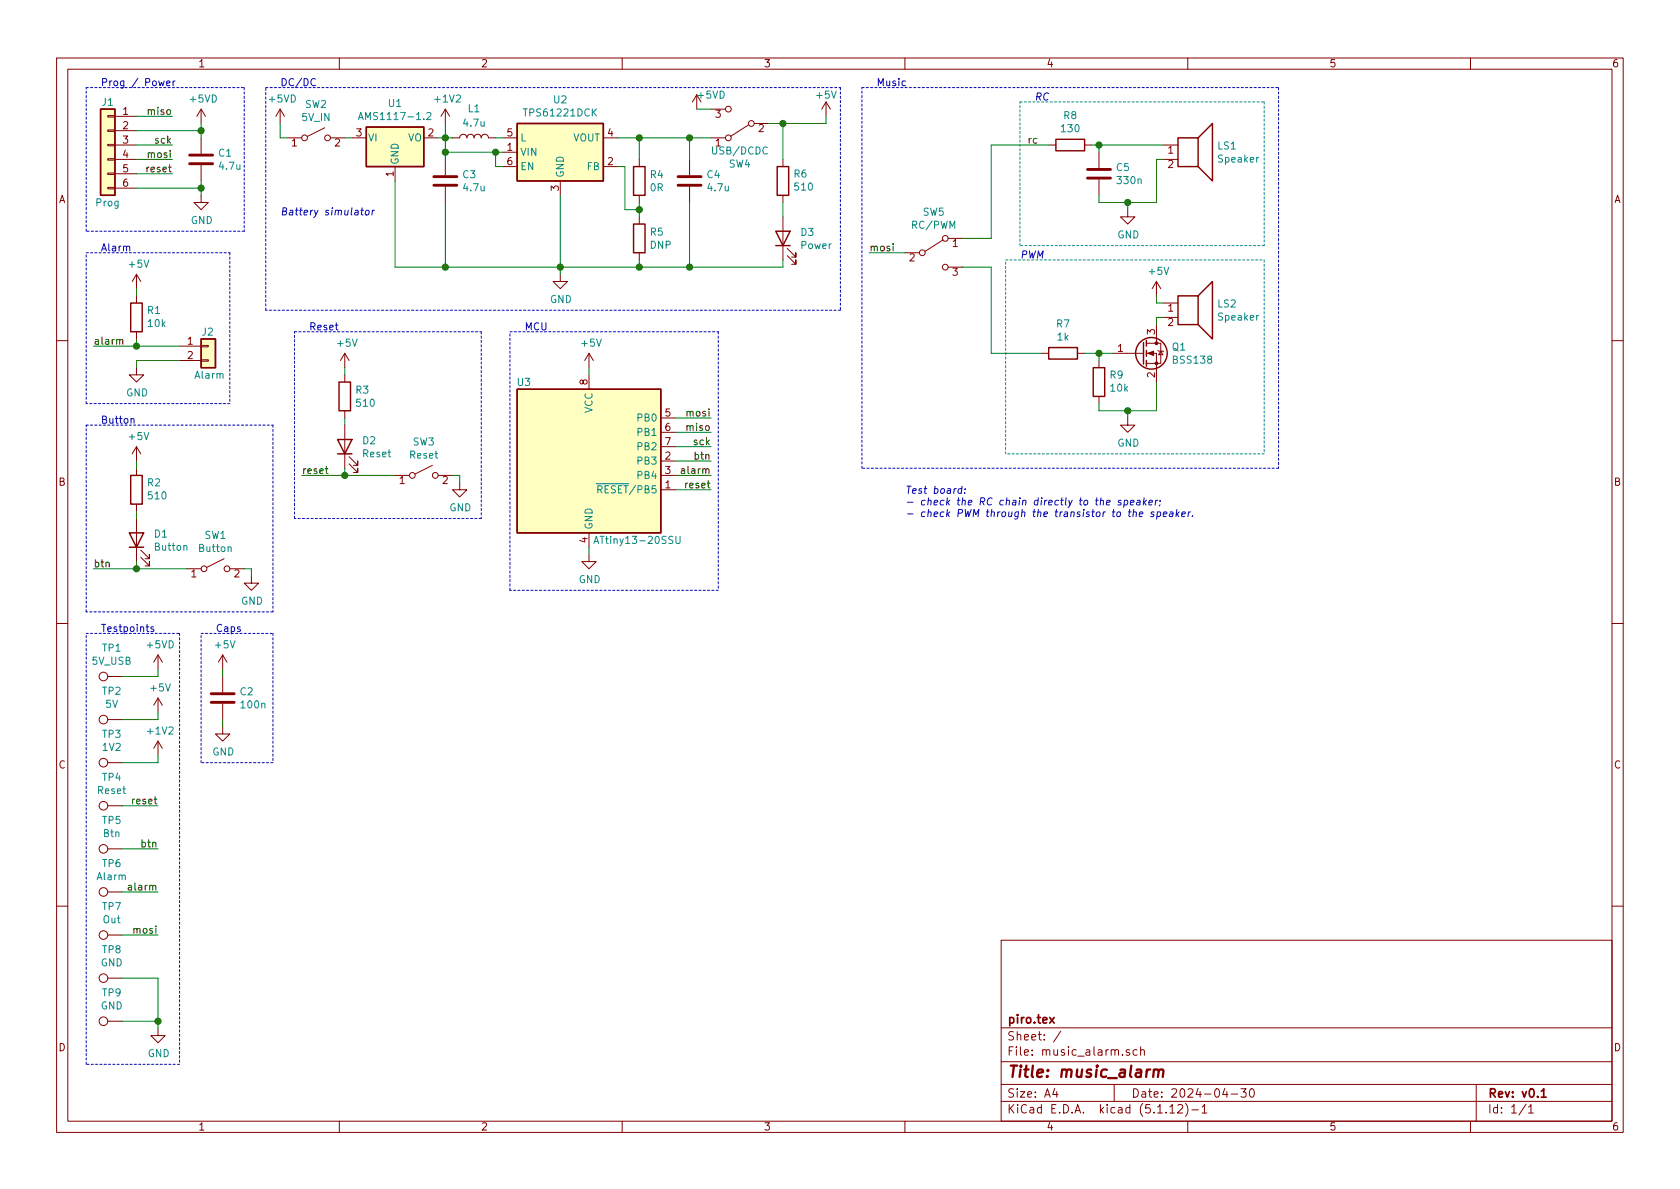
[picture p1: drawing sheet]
<svg xmlns="http://www.w3.org/2000/svg" width="297mm" height="210mm" viewBox="0 0 297 210" stroke-linecap="round" stroke-linejoin="round" font-family="sans-serif">
<g fill="none" stroke="#840000" stroke-width=".18">
<path d="M10 10.3h277v189.9h-277zM12 12.2h273v186.1h-273zM35.6 19.3l-.8 1.3M35.6 19.3v2.5M35.6 19.3l.7 1.3M49.5 19.3l-.7 1.3M49.5 19.3v2.5M49.5 19.3l.8 1.3M60 10.3v1.9M78.7 19.3l-.7 1.3M78.7 19.3v2.5M78.7 19.3l.8 1.3"/>
<path d="M110 10.3v1.9M122.4 18l.8-1.2v2.5M125.7 19.3h2.6M146 18l-.7 1.3M146 18v2.6M146 18l.8 1.3M160 10.3v1.9M210 10.3v1.9M260 10.3v1.9M19 30.6h1.3v.3h-1.3zM19 33.1h1.3v.3h-1.3zM19 28.1h1.3v.2h-1.3z"/>
<path d="M19 23h1.3v.2h-1.3zM19 20.4h1.3v.3h-1.3zM19 25.5h1.3v.3h-1.3zM20.3 25.6h3.8M20.3 28.2h3.8M20.3 20.6h3.8M20.3 23.1h3.8M20.3 30.7h3.8M20.3 33.3h3.8M35.6 34.5v1.3h1.2l-1.2 1.3-1.3-1.3h1.3M35.6 24.4v2.8M35.6 29.2v2.8"/>
<path d="M50.8 24.4h2.5M57.4 22.6l-3 1.5M58.4 24.4h2.6M62.2 24.4h2.6M69.8 29.5v2.5M74.9 24.4h2.6M78.7 28.2v2.8M78.7 33v2.8M80 24.4h1.3a.63 .63 0 0 1 .6-.7 .63 .63 0 0 1 .6 .7 .63 .63 0 0 1 .7-.7 .63 .63 0 0 1 .6 .7 .63 .63 0 0 1 .7-.7 .63 .63 0 0 1 .6 .7 .63 .63 0 0 1 .6-.7 .63 .63 0 0 1 .7 .7h1.2M88.9 24.4h2.5M88.9 26.9h2.5M88.9 29.5h2.5"/>
<path d="M99.1 32v2.5M106.7 24.4h2.5M106.7 29.5h2.5M113 28.2v1.3M113 34.5v1.3M113 38.3v1.3M121.9 28.2v2.8M121.9 33v2.8M125.7 24.4h2.6M132.3 22.1l-3.1 2M133.3 21.8h2.6M138.4 28.2v1.3"/>
<path d="M138.4 34.5v1.3M138.4 38.3v7.7M185.4 25.6h1.3M191.8 25.6h1.2M194.3 26.9v2.8M194.3 31.7v2.8M199.4 37.1v1.2h1.3l-1.3 1.3-1.3-1.3h1.3M205.7 25.6h2.6M205.7 28.2h2.6M24.1 48.5v2.5M24.1 52.3v1.3M24.1 58.7v1.2"/>
<path d="M24.1 48.5l-.7 1.3M24.1 48.5l.8 1.3M99.1 48.5v1.3h1.2l-1.2 1.2-1.3-1.2h1.3M113 44.7v1.3M139.2 45.2l1.5 1.5v-.7v.7h-.7M139.2 43.9l1.5 1.6v-.8v.8h-.7M160 44.7h2.6M166.8 42.4l-3.2 2M167.6 42.2h2.6M167.6 47.2h2.6M204.5 49.8v2.5M204.5 57.4v3.3"/>
<path d="M204.5 49.8l-.8 1.2M204.5 49.8l.7 1.2M205.7 53.6h2.6M205.7 56.1h2.6M10 60.2h2M24.1 65v1.3h1.3l-1.3 1.3-1.2-1.3h1.2M24.1 79v2.5M24.1 79l-.7 1.3M24.1 79l.8 1.3M31.7 61.2h3.9M31.7 63.7h3.9M35.6 63.6h1.2v.3h-1.2z"/>
<path d="M35.6 61.1h1.2v.2h-1.2zM61 62.5l-.8 1.2M61 62.5v2.5M61 66.3v1.3M61 72.6v1.3M61 75.2v7.6M61 62.5l.7 1.2M104.1 62.5l-.7 1.2M104.1 62.5v2.5M104.1 66.3v2.5M104.1 62.5l.8 1.2M116.8 73.9h2.6"/>
<path d="M116.8 76.4h2.6M116.8 79h2.6M184.1 62.5h1.3M190.5 62.5h1.3M194.3 63.7v1.3M194.3 70.1v1.3M196.8 62.5h5.4M199.4 73.9v1.3h1.3l-1.3 1.2-1.3-1.2h1.3M202.7 62.5h1.8v5.1M202.7 60.7h2.5v3.6h-2.5M204.7 62l.2 .1h.7l.1 .1M205.2 62.1l.4 .6h-.7z"/>
<path d="M285 60.2h2M24.1 82.8v1.3M24.1 89.1v1.3M24.1 91.7v7.6M24.9 98.5l1.5 1.6v-.8v.8h-.7M24.9 97.3l1.5 1.5v-.8v.8h-.7M39.6 98.8l-3 1.5M61.7 82l1.5 1.6v-.8v.8h-.7M61.7 80.8l1.5 1.5v-.8v.8h-.7M69.8 84.1h2.6M76.5 82.3l-3.1 1.5M77.5 84.1h2.5"/>
<path d="M81.3 85.3v1.3h1.2l-1.2 1.3-1.3-1.3h1.3M104.1 98v1.3h1.3l-1.3 1.3-1.2-1.3h1.2M104.1 94.2v2.6M116.8 86.6h2.6M116.8 81.5h2.6M116.8 84.1h2.6M10 110.3h2M19 119.6h2.6M27.9 115.8l-.7 1.3M27.9 115.8v2.6M27.9 115.8l.8 1.3M33 100.6h2.6"/>
<path d="M39.4 115.8l-.8 1.3M39.4 115.8v2.6M39.4 119.6v2.8M39.4 115.8l.7 1.3M40.6 100.6h2.6M44.4 101.8v1.3h1.3l-1.3 1.3-1.2-1.3h1.2M285 110.3h2M19 127.2h2.6M19 134.9h2.6M27.9 123.4v2.6M27.9 131.1v2.5M27.9 123.4l-.7 1.3"/>
<path d="M27.9 123.4l.8 1.3M27.9 131.1l-.7 1.2M27.9 131.1l.8 1.2M39.4 128.5v1.3h1.2l-1.2 1.3-1.3-1.3h1.3M39.4 124.5v2.7M19 142.5h2.6M19 150.1h2.6M19 157.7h2.6M10 160.2h2M19 165.3h2.6M19 173h2.6M177 166.3h108v32h-108z"/>
<path d="M285 160.2h2M19 180.6h2.6M27.9 181.9v1.2h1.3l-1.3 1.3-1.2-1.3h1.2M60 198.3v1.9M110 198.3v1.9M160 198.3v1.9M177 194.8h108M177 191.8h108M177 187.8h108M177 181.8h108M186.5 192.5l-.4 1h1M186.8 193v1"/>
<path d="M187.6 182.3l-1.3 2M197 191.8v3M199.7 185.7a.37 .37 0 0 0-.6 .1l.1 .2 .5 .2 .1 .1-.3 .3-.4-.1M201 185.7l-.4-.1-.3 .3 .1 .6 .2 .1 .4-.1M201.7 185.7h.1a.37 .37 0 0 1 .5 .1v.8M201.7 185.1v1.5M206.8 195.8l.5-.5v1.5M206.8 196.8h.9M208.3 195.5l.2-.2h.3l.2 .2 .1 .3-.9 1h.9M209.6 195.1a1.71 1.71 0 0 1 0 2.3M210 198.3v1.9M210.7 196.3h1.2"/>
<path d="M212.5 195.8l.5-.5v1.5M212.5 196.8h.9M216.6 192.5l-.4 1h.9M216.9 193v1M217.7 193.5h1.1M219.4 192.5h.9l-.5 .6 .5 .1v.7l-.3 .1-.6-.1M221.1 192.6l.2-.1a.8 .8 0 0 1 .5 .8 .8 .8 0 0 1-.5 .7 1 1 0 0 1-.2-1.4zM260 198.3v1.9M261 191.8v6.5M269.8 195.2l-1.2 2M270.3 195.8l.4-.5v1.5M270.3 196.8h.8"/>
<circle cx="128.8" cy="19.3" r=".51"/>
<circle cx="53.8" cy="24.4" r=".51"/>
<circle cx="57.9" cy="24.4" r=".51"/>
<circle cx="128.8" cy="24.4" r=".51"/>
<circle cx="132.8" cy="21.8" r=".51"/>
<circle cx="163.1" cy="44.7" r=".51"/>
<circle cx="167.1" cy="42.2" r=".51"/>
<circle cx="167.1" cy="47.2" r=".51"/>
<circle cx="72.9" cy="84.1" r=".51"/>
<circle cx="77" cy="84.1" r=".51"/>
<circle cx="18.3" cy="119.6" r=".76"/>
<circle cx="36.1" cy="100.6" r=".51"/>
<circle cx="40.1" cy="100.6" r=".51"/>
<circle cx="18.3" cy="134.9" r=".76"/>
<circle cx="18.3" cy="127.2" r=".76"/>
<circle cx="18.3" cy="150.1" r=".76"/>
<circle cx="18.3" cy="157.7" r=".76"/>
<circle cx="18.3" cy="142.5" r=".76"/>
<circle cx="18.3" cy="165.3" r=".76"/>
<circle cx="18.3" cy="173" r=".76"/>
<circle cx="18.3" cy="180.6" r=".76"/>
</g>
<path d="M185.6 179.9l.8 1M186.4 179.9l-.8 1M272.5 193l.4-.5v1.5M272.5 194h.9" fill="none" stroke="#840000" stroke-width=".3"/>
<path d="M204 189.3a.52 .52 0 0 1 .9 .1l-.2 1M204 189.1l-.1 1.3M204.9 189.4l.3-.3 .5 .1-.1 1.2" fill="none" stroke="#840000" stroke-width=".41"/>
<g fill="none" stroke="#840000" stroke-width=".25">
<path d="M17.8 19.3h2.5v15.2h-2.5zM64.8 22.5h10.1v7h-10.1zM91.4 21.8h15.3v10.2h-15.3zM112 39.6h2v5.1h-2zM112 29.5h2v5h-2zM137.4 29.5h2v5h-2zM186.7 24.6h5.1v2.1h-5.1zM208.3 24.4h3.5v5.1h-3.5zM211.8 24.4l2.6-2.6v10.2l-2.6-2.5M23.1 53.6h2v5.1h-2zM35.6 59.9h2.5v5.1h-2.5zM137.2 40.9h2.5l-1.3 2.5z"/>
<path d="M137.2 43.4h2.5M208.3 52.3h3.5v5.1h-3.5zM211.8 52.3l2.6-2.5v10.1l-2.6-2.5M59.7 77.7h2.5l-1.2 2.6zM59.9 67.6h2.1v5h-2.1zM91.4 68.8h25.4v25.4h-25.4zM185.4 61.5h5.1v2h-5.1zM193.3 65h2v5.1h-2zM202.2 60.6v3.8M202.7 60.2v1M202.7 62v1M202.7 63.7v1.1"/>
<path d="M22.9 94.2h2.5l-1.3 2.6zM22.9 96.8h2.5M23.1 84.1h2v5h-2zM59.7 80.3h2.5"/>
<circle cx="203.6" cy="62.5" r="2.79"/>
</g>
<g fill="#840000" stroke="#840000" stroke-width=".18">
<path d="M202.9 62.5l1.1-.4v.8z"/>
<circle cx="204.5" cy="64.3" r=".25"/>
<circle cx="204.5" cy="60.7" r=".25"/>
</g>
<g fill="#ffffc2" stroke="#ffffc2" stroke-width=".18">
<path d="M35.6 59.9h2.5v5.1h-2.5z"/>
<path d="M91.4 68.8h25.4v25.4h-25.4z"/>
<path d="M91.4 21.8h15.3v10.2h-15.3z"/>
<path d="M64.8 22.5h10.1v7h-10.1z"/>
<path d="M17.8 19.3h2.5v15.2h-2.5z"/>
</g>
<path d="M63.4 21.2l.4-1.3 .4 1.3M63.5 20.8h.6M75.5 20l.4-.1 .3 .3-.8 1h.8M105 96.1l.4-1.3 .4 1.3M105.1 95.8h.6M105.4 85.5h1.3M105.7 86.6l.6-.1 .2-.2-.1-.3-.2-.1h-.5v1.3M106 86.6l.5 .6M119.5 94.8v1.1l.3 .2h.3l.1-.2v-1.1" fill="none" stroke="#008484" stroke-width=".18"/>
<path d="M33.5 29h4.1M33.5 27.4h4.1M76.7 32.8h4.1M76.7 31.2h4.1M119.9 32.8h4.1M119.9 31.2h4.1M192.3 31.5h4M192.3 30h4M37.3 124.2h4.1M37.3 122.7h4.1" fill="none" stroke="#840000" stroke-width=".51"/>
<g fill="none" stroke="#0000c2" stroke-width=".18" stroke-dasharray=".4 .4">
<path d="M15.2 15.5h28M43.2 15.5v25.4M47 15.5h101.6M148.6 15.5v39.4M152.4 15.5h73.7M226.1 15.5v67.3M15.2 44.7h25.4M15.2 40.9v-25.4M40.6 44.7v26.7M43.2 40.9h-28M47 54.9v-39.4M52.1 58.7h33"/>
<path d="M85.1 58.7v33M90.2 58.7h36.8M127 58.7v45.7M148.6 54.9h-101.6M15.2 71.4v-26.7M15.2 75.2h33.1M40.6 71.4h-25.4M48.3 75.2v33M52.1 91.7v-33M85.1 91.7h-33M152.4 82.8v-67.3M226.1 82.8h-73.7"/>
<path d="M15.2 112h16.5M15.2 108.2v-33M31.7 112v76.2M35.6 112h12.7M48.3 108.2h-33.1M48.3 112v22.9M90.2 104.4v-45.7M127 104.4h-36.8M35.6 134.9v-22.9M48.3 134.9h-12.7M15.2 188.2v-76.2M31.7 188.2h-16.5"/>
</g>
<path d="M180.3 18h43.2M223.5 18v25.4M177.8 46h45.7M180.3 43.4v-25.4M223.5 43.4h-43.2M223.5 46v34.3M177.8 80.3v-34.3M223.5 80.3h-45.7" fill="none" stroke="#008484" stroke-width=".18" stroke-dasharray=".4 .4"/>
<g fill="none" stroke="#008400" stroke-width=".18">
<path d="M123.2 19.3h2.5M24.1 33.3h11.5M24.1 30.7h6.4M24.1 28.2h6.4M24.1 25.6h6.4M24.1 20.6h6.4M24.1 23.1h11.5M35.6 21.8v2.6M35.6 32v2.5M49.5 21.8v2.6h1.3M61 24.4h1.2M69.8 32v15.2h68.6v-1.2"/>
<path d="M77.5 24.4h2.5M78.7 21.8v6.4M78.7 35.8v11.4M78.7 26.9h10.2M87.6 24.4h1.3M87.6 26.9v2.6h1.3M99.1 34.5v14M109.2 24.4h16.5M109.2 29.5h1.3v7.6h2.5M113 24.4v3.8M113 35.8v2.5M121.9 24.4v3.8"/>
<path d="M121.9 35.8v11.4M138.4 21.8v6.4M138.4 35.8v2.5M146 20.6v1.2h-10.1M185.4 25.6h-10.1v16.6h-5.1M193 25.6h12.7M194.3 25.6v1.3M199.4 35.8v1.3M205.7 28.2h-1.2v7.6h-10.2v-1.3M24.1 51v1.3M24.1 59.9v1.3M113 46v1.2"/>
<path d="M153.7 44.7h6.3M170.2 47.2h5.1v15.3h8.8M204.5 52.3v1.3h1.2M205.7 56.1h-1.2v1.3M16.5 61.2h15.2M31.7 63.7h-7.6v1.3M61 65v1.3M61 73.9v1.3M104.1 65v1.3M119.4 79h6.3M119.4 73.9h6.3M119.4 76.4h6.3"/>
<path d="M191.8 62.5h5M194.3 62.5v1.2M199.4 72.6v1.3M204.5 67.6v5h-10.2v-1.2M24.1 81.5v1.3M24.1 90.4v1.3M24.1 99.3v1.3M53.3 84.1h16.5M61 82.8v1.3M80 84.1h1.3v1.2M104.1 96.8v1.2M119.4 86.6h6.3"/>
<path d="M119.4 84.1h6.3M119.4 81.5h6.3M16.5 100.6h16.5M27.9 118.4v1.2h-6.3M39.4 118.4v1.2M43.2 100.6h1.2v1.2M27.9 133.6v1.3h-6.3M27.9 126v1.2h-6.3M39.4 127.2v1.3M21.6 150.1h6.3M21.6 142.5h6.3M21.6 157.7h6.3"/>
<path d="M21.6 173h6.3v8.9M21.6 165.3h6.3M21.6 180.6h6.3"/>
</g>
<path d="M157.9 43.1v.1M157.9 43.5v.9M21.2 60.2l.2-.2 .3 .1v.8M57.5 82.9h.5M57.7 82.5v1.1l.3 .1M121.1 83.2l-.5 .1-.2 .1 .1 .3h.6M23.3 156.9h-.5l-.1 .2v.2h.6" fill="none" stroke="#000" stroke-width=".18"/>
<g fill="none" stroke="#0000c2" stroke-width=".18">
<path d="M28.1 14.3l.2 .9 .2-.7 .3 .7 .2-.9M29.5 14.7l.5-.1v-.2l-.4-.1-.1 .2v.6h.5M30.6 14.3v.9M31 14.3l-.4 .2M55.8 14a.6 .6 0 0 0-.9 .4 .6 .6 0 0 0 .6 .8l.3-.2M63.8 37.2h.5M64 36.7l-.1 1.1v.2h.3M64.7 37.3l.2-.1 .3 .1v.5l-.1 .2h-.3l-.2-.1zM65.9 37.2l-.1 .8M66.2 37.2l-.4 .2M22.4 43.7l.2-.2 .3 .1v.8M23.2 74.1l.1-.1 .3 .1 .1 .7"/>
<path d="M170.1 86.5l-.4-.1-.3 .2 .1 .6h.5M170.1 86l-.1 1.2M170.6 87.1v.1M170.7 86.5l-.1 .1M195.7 88.9l.6-.1-.1-.3h-.4l-.2 .6 .2 .2 .3-.1M198.2 88.5h-.3l-.2 .2 .5 .2-.1 .3h-.4M198.8 88.5h.4l.2 .2-.2 .5h-.4M198.8 88.5l-.1 1.2M199.9 88.9l.6-.1v-.3h-.5l-.2 .6 .2 .2 .4-.1M200.4 90.6l.2-.1 .3 .1v.8M200.5 90.1l-.2 1.3M201.1 88.5h.4v.8"/>
<path d="M201.4 90.9l.7-.1-.1-.2h-.5l-.1 .6 .2 .2 .4-.1M201.6 88.8h-.5l-.2 .2 .2 .3 .4-.1M202.3 88l-.2 1.3M202.3 88.8l.3 .5M202.7 88.5l-.5 .4M203.1 88.9l.7-.1-.1-.3h-.3l-.2 .1-.1 .6h.5M204 90.6l-.3-.1-.2 .2 .1 .2 .4 .1-.1 .3h-.4M204.3 88.5l-.1 .8M204.6 90.6h.5l.1 .5-.3 .3-.4-.1M204.6 90.5l-.1 1.3M204.7 88.5l-.4 .2M205.1 89.2l-.1 .3"/>
<path d="M205.1 88.5v.1M205.7 90.9l.6-.1v-.2l-.4-.1-.2 .2v.6h.5M206.9 90.6h.5l-.1 .8M207.4 90.8l-.6 .1-.1 .3 .2 .2 .4-.1M208.1 90.1l-.2 1.3M208.1 90.9l.3 .5M208.5 90.5l-.5 .5M208.9 90.9l.7-.1-.1-.2h-.5l-.1 .6 .2 .2 .3-.1M210.2 90.5l-.2 .9M210.5 90.5l-.4 .2M210.8 91.2v.2M27.2 110.9l-.4-.1-.1 .2v.2l.5 .1v.3h-.5"/>
</g>
<g fill="#008400" stroke="#008400" stroke-width=".25">
<circle cx="113" cy="24.4" r=".51"/>
<circle cx="121.9" cy="24.4" r=".51"/>
<circle cx="199.4" cy="72.6" r=".51"/>
<circle cx="199.4" cy="35.8" r=".51"/>
<circle cx="24.1" cy="61.2" r=".51"/>
<circle cx="121.9" cy="47.2" r=".51"/>
<circle cx="87.6" cy="26.9" r=".51"/>
<circle cx="138.4" cy="21.8" r=".51"/>
<circle cx="194.3" cy="62.5" r=".51"/>
<circle cx="78.7" cy="47.2" r=".51"/>
<circle cx="194.3" cy="25.6" r=".51"/>
<circle cx="113" cy="37.1" r=".51"/>
<circle cx="27.9" cy="180.6" r=".51"/>
<circle cx="35.6" cy="33.3" r=".51"/>
<circle cx="113" cy="47.2" r=".51"/>
<circle cx="78.7" cy="24.4" r=".51"/>
<circle cx="35.6" cy="23.1" r=".51"/>
<circle cx="78.7" cy="26.9" r=".51"/>
<circle cx="99.1" cy="47.2" r=".51"/>
<circle cx="61" cy="84.1" r=".51"/>
<circle cx="24.1" cy="100.6" r=".51"/>
</g>
<text font-size="2.8" fill="#840000" x="178" y="190.5">Title: music_alarm</text>
<g font-size="2.1" fill="#840000">
<text x="178" y="184">Sheet: /</text>
<text x="178" y="181">piro.tex</text>
<text x="178" y="186.7">File: music_alarm.sch</text>
<text x="178" y="196.9">KiCad E.D.A. kicad (5.1.12)-1</text>
<text x="178" y="194.1">Size: A4</text>
<text x="200" y="194.1">Date: 2024-04-30</text>
<text x="263" y="194.1">Rev: v0.1</text>
<text x="263" y="196.9">Id: 1/1</text>
</g>
<g font-size="1.8" fill="#840000">
<text x="35" y="11.9">1</text>
<text x="85" y="11.9">2</text>
<text x="135" y="11.9">3</text>
<text x="185" y="11.9">4</text>
<text x="235" y="11.9">5</text>
<text x="285" y="11.9">6</text>
<text x="21.7" y="20.3">1</text>
<text x="21.7" y="22.9">2</text>
<text x="126.5" y="20.8">3</text>
<text x="134.1" y="23.4">2</text>
<text x="21.7" y="25.4">3</text>
<text x="21.7" y="27.9">4</text>
<text x="51.6" y="25.9">1</text>
<text x="59.2" y="25.9">2</text>
<text x="63" y="24.1">3</text>
<text x="75.7" y="24.1">2</text>
<text x="89.7" y="26.7">1</text>
<text x="89.7" y="24.1">5</text>
<text x="89.7" y="29.2">6</text>
<text x="107.5" y="29.2">2</text>
<text x="107.5" y="24.1">4</text>
<text x="126.5" y="25.9">1</text>
<text x="206.5" y="27.2">1</text>
<text x="206.5" y="29.7">2</text>
<text x="10.4" y="35.9">A</text>
<text x="21.7" y="30.5">5</text>
<text x="21.7" y="33">6</text>
<text x="69.6" y="31.2" transform="rotate(-90 69.6 31.2)">1</text>
<text x="98.8" y="33.8" transform="rotate(-90 98.8 33.8)">3</text>
<text x="285.4" y="35.9">A</text>
<text x="160.8" y="46.2">2</text>
<text x="168.4" y="43.7">1</text>
<text x="168.4" y="48.8">3</text>
<text x="204.2" y="59.2" transform="rotate(-90 204.2 59.2)">3</text>
<text x="206.5" y="55.1">1</text>
<text x="206.5" y="57.7">2</text>
<text x="33.2" y="61">1</text>
<text x="33.2" y="63.5">2</text>
<text x="197.6" y="62.2">1</text>
<text x="103.9" y="68" transform="rotate(-90 103.9 68)">8</text>
<text x="204.2" y="66.8" transform="rotate(-90 204.2 66.8)">2</text>
<text x="117.6" y="73.7">5</text>
<text x="117.6" y="76.2">6</text>
<text x="117.6" y="81.3">2</text>
<text x="117.6" y="83.8">3</text>
<text x="117.6" y="78.7">7</text>
<text x="10.4" y="85.9">B</text>
<text x="70.6" y="85.6">1</text>
<text x="78.3" y="85.6">2</text>
<text x="117.6" y="86.4">1</text>
<text x="285.4" y="85.9">B</text>
<text x="103.9" y="96" transform="rotate(-90 103.9 96)">4</text>
<text x="33.8" y="102.1">1</text>
<text x="41.4" y="102.1">2</text>
<text x="10.4" y="135.9">C</text>
<text x="285.4" y="135.9">C</text>
<text x="10.4" y="185.9">D</text>
<text x="285.4" y="185.9">D</text>
<text x="35" y="199.9">1</text>
<text x="85" y="199.9">2</text>
<text x="135" y="199.9">3</text>
<text x="185" y="199.9">4</text>
<text x="235" y="199.9">5</text>
<text x="285" y="199.9">6</text>
</g>
<g font-size="1.8" fill="#0000c2">
<text x="17.8" y="15.2">Prog / Power</text>
<text x="49.5" y="15.2">DC/DC</text>
<text x="154.9" y="15.2">Music</text>
<text x="182.9" y="17.8">RC</text>
<text x="49.5" y="38.1">Battery simulator</text>
<text x="17.8" y="44.4">Alarm</text>
<text x="180.3" y="45.7">PWM</text>
<text x="54.6" y="58.4">Reset</text>
<text x="92.7" y="58.4">MCU</text>
<text x="17.8" y="74.9">Button</text>
<text x="160" y="87.3">Test board:</text>
<text x="160" y="89.4">- check the RC chain directly to the speaker;</text>
<text x="160" y="91.4">- check PWM through the transistor to the speaker.</text>
<text x="17.8" y="111.8">Testpoints</text>
<text x="38.1" y="111.8">Caps</text>
</g>
<g font-size="1.8" fill="#008484">
<text x="123.5" y="17.4">+5VD</text>
<text x="144.4" y="17.4">+5V</text>
<text x="18.1" y="18.7">J1</text>
<text x="33.7" y="18.1">+5VD</text>
<text x="47.7" y="18.1">+5VD</text>
<text x="53.4" y="21.4">5V_IN</text>
<text x="54" y="19.1">SW2</text>
<text x="64.4" y="21.2">AMS1117-1.2</text>
<text x="68.7" y="18.9">U1</text>
<text x="77" y="18.1">+1V2</text>
<text x="82.1" y="22.4">4.7u</text>
<text x="82.8" y="19.9">L1</text>
<text x="93" y="20.6">TPS61221DCK</text>
<text x="97.9" y="18.3">U2</text>
<text x="187.8" y="23.4">130</text>
<text x="188.1" y="21.1">R8</text>
<text x="38.7" y="27.7">C1</text>
<text x="65" y="25">VI</text>
<text x="70.5" y="29.2" transform="rotate(-90 70.5 29.2)">GND</text>
<text x="72.1" y="25">VO</text>
<text x="91.9" y="27.6">VIN</text>
<text x="91.9" y="25">L</text>
<text x="101.3" y="25">VOUT</text>
<text x="126.2" y="27.3">USB/DCDC</text>
<text x="128.9" y="29.6">SW4</text>
<text x="215.3" y="26.4">LS1</text>
<text x="215.5" y="28.7">Speaker</text>
<text x="38.9" y="30">4.7u</text>
<text x="81.9" y="31.5">C3</text>
<text x="82.1" y="33.8">4.7u</text>
<text x="91.9" y="30.1">EN</text>
<text x="99.7" y="31.5" transform="rotate(-90 99.7 31.5)">GND</text>
<text x="103.8" y="30.1">FB</text>
<text x="115" y="31.5">R4</text>
<text x="115" y="33.8">0R</text>
<text x="125" y="31.5">C4</text>
<text x="125.2" y="33.8">4.7u</text>
<text x="140.4" y="31.4">R6</text>
<text x="140.6" y="33.7">510</text>
<text x="197.4" y="30.2">C5</text>
<text x="197.7" y="32.6">330n</text>
<text x="17" y="36.5">Prog</text>
<text x="33.7" y="39.6">GND</text>
<text x="115" y="41.7">R5</text>
<text x="141.6" y="41.7">D3</text>
<text x="161.4" y="40.5">RC/PWM</text>
<text x="163.2" y="38.1">SW5</text>
<text x="22.9" y="47.3">+5V</text>
<text x="115" y="44">DNP</text>
<text x="141.7" y="44">Power</text>
<text x="197.6" y="42.2">GND</text>
<text x="97.2" y="53.6">GND</text>
<text x="203.3" y="48.6">+5V</text>
<text x="26.1" y="55.5">R1</text>
<text x="26.2" y="57.8">10k</text>
<text x="35.8" y="59.4">J2</text>
<text x="186.8" y="57.9">R7</text>
<text x="215.3" y="54.4">LS2</text>
<text x="215.5" y="56.7">Speaker</text>
<text x="59.7" y="61.3">+5V</text>
<text x="102.9" y="61.3">+5V</text>
<text x="187" y="60.2">1k</text>
<text x="207.3" y="62">Q1</text>
<text x="207.6" y="64.3">BSS138</text>
<text x="22.3" y="70.1">GND</text>
<text x="34.6" y="67">Alarm</text>
<text x="62.9" y="69.6">R3</text>
<text x="63.1" y="71.9">510</text>
<text x="91.5" y="68.2">U3</text>
<text x="196.3" y="66.9">R9</text>
<text x="196.4" y="69.3">10k</text>
<text x="22.9" y="77.8">+5V</text>
<text x="104.8" y="73.1" transform="rotate(-90 104.8 73.1)">VCC</text>
<text x="112.9" y="74.5">PB0</text>
<text x="112.9" y="77.1">PB1</text>
<text x="64.2" y="78.6">D2</text>
<text x="64.2" y="80.9">Reset</text>
<text x="72.5" y="81.1">Reset</text>
<text x="73" y="78.8">SW3</text>
<text x="112.9" y="82.2">PB3</text>
<text x="112.9" y="79.6">PB2</text>
<text x="197.6" y="79">GND</text>
<text x="26.1" y="86">R2</text>
<text x="26.3" y="88.3">510</text>
<text x="106.5" y="87.2">RESET/PB5</text>
<text x="112.9" y="84.7">PB4</text>
<text x="27.3" y="95.1">D1</text>
<text x="36.2" y="95.3">SW1</text>
<text x="79.5" y="90.4">GND</text>
<text x="104.8" y="93.7" transform="rotate(-90 104.8 93.7)">GND</text>
<text x="27.4" y="97.4">Button</text>
<text x="35.3" y="97.6">Button</text>
<text x="105.9" y="96.2">ATtiny13-20SSU</text>
<text x="42.6" y="106.9">GND</text>
<text x="102.3" y="103.1">GND</text>
<text x="16.3" y="117.5">5V_USB</text>
<text x="18.1" y="115.2">TP1</text>
<text x="26.1" y="114.6">+5VD</text>
<text x="38.2" y="114.6">+5V</text>
<text x="18.1" y="122.9">TP2</text>
<text x="18.7" y="125.2">5V</text>
<text x="26.7" y="122.3">+5V</text>
<text x="42.5" y="123">C2</text>
<text x="42.7" y="125.3">100n</text>
<text x="18.1" y="130.5">TP3</text>
<text x="26.2" y="129.9">+1V2</text>
<text x="18.2" y="132.8">1V2</text>
<text x="37.5" y="133.6">GND</text>
<text x="17.3" y="140.4">Reset</text>
<text x="18.1" y="138.1">TP4</text>
<text x="18.1" y="145.7">TP5</text>
<text x="18.3" y="148">Btn</text>
<text x="17.3" y="155.6">Alarm</text>
<text x="18.1" y="153.3">TP6</text>
<text x="18.1" y="161">TP7</text>
<text x="18.2" y="163.3">Out</text>
<text x="17.8" y="170.9">GND</text>
<text x="18.1" y="168.6">TP8</text>
<text x="17.8" y="178.5">GND</text>
<text x="18.1" y="176.2">TP9</text>
<text x="26.1" y="186.9">GND</text>
</g>
<g font-size="1.8">
<text x="26.3" y="20.3">miso</text>
<text x="26.3" y="27.9">mosi</text>
<text x="27.5" y="25.4">sck</text>
<text x="181.6" y="25.4">rc</text>
<text x="26.3" y="30.5">reset</text>
<text x="153.7" y="44.4">mosi</text>
<text x="16.5" y="61">alarm</text>
<text x="121.6" y="76.2">miso</text>
<text x="121.6" y="73.7">mosi</text>
<text x="53.3" y="83.8">reset</text>
<text x="121" y="83.8">alarm</text>
<text x="122.8" y="78.7">sck</text>
<text x="123" y="81.3">btn</text>
<text x="121.5" y="86.4">reset</text>
<text x="16.5" y="100.3">btn</text>
<text x="23.7" y="142.2">reset</text>
<text x="25.2" y="149.9">btn</text>
<text x="23.2" y="157.5">alarm</text>
<text x="23.8" y="165.1">mosi</text>
</g>
</svg>
